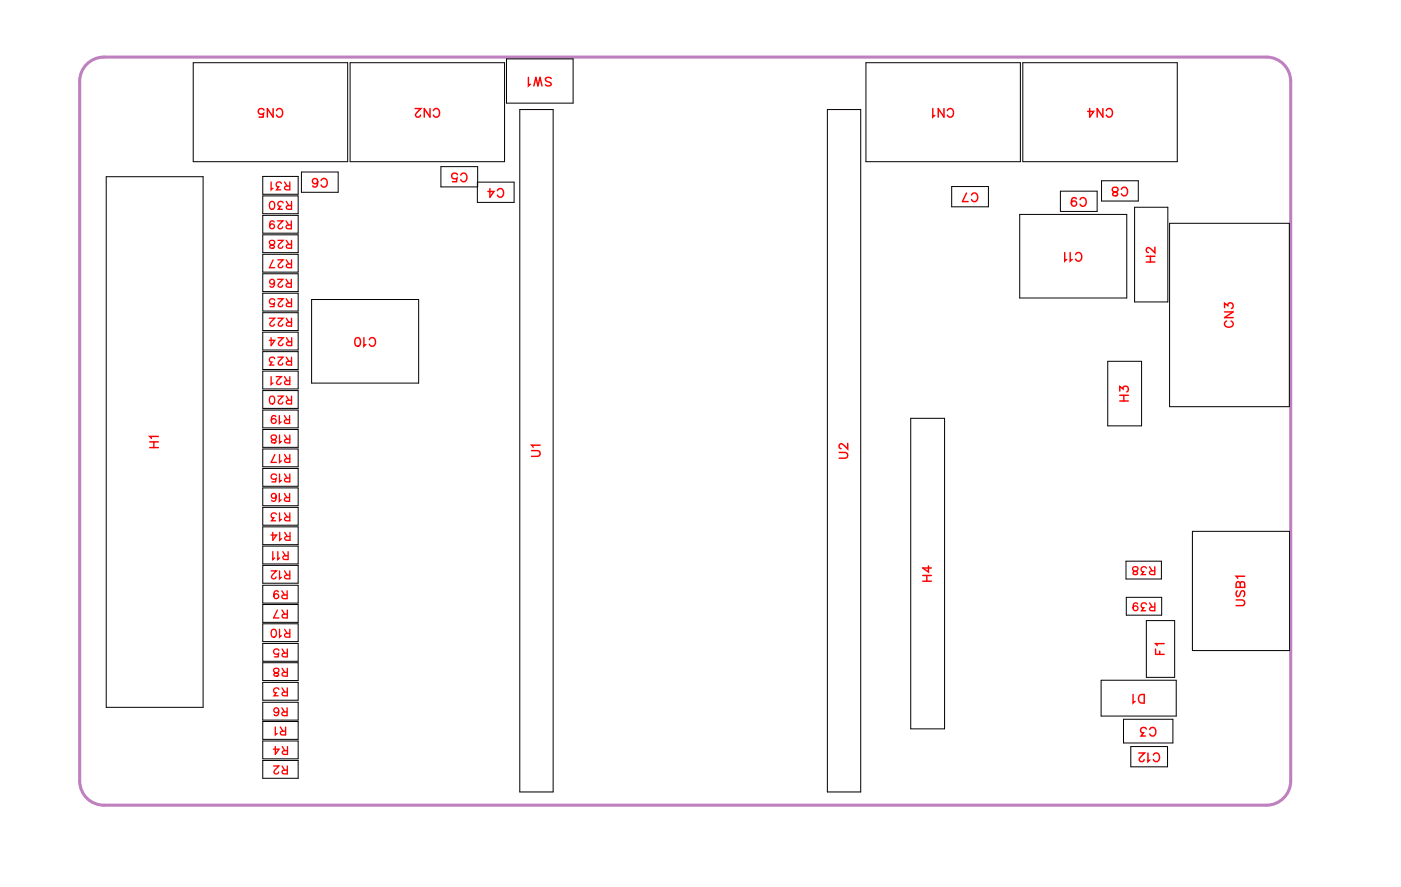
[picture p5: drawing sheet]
<svg xmlns="http://www.w3.org/2000/svg" width="116mm" height="73mm" viewBox="0 0 116 73" stroke-linecap="round" stroke-linejoin="round" font-family="sans-serif">
<path d="M7.2 5.3l.4-.3 .4-.2 .6-.1h96a2 2 0 0 1 2 2v57.8a2 2 0 0 1-2 2h-96a2 2 0 0 1-2-2v-57.8l.1-.5 .2-.5z" fill="none" stroke="#bf80bf" stroke-width=".25"/>
<g fill="none" stroke="#000" stroke-width=".08">
<path d="M8.8 14.6h8v43.8h-8zM16 5.2h12.7v8.2h-12.7zM21.7 14.6h2.9v1.4h-2.9zM21.7 16.2h2.9v1.5h-2.9zM21.7 17.8h2.9v1.5h-2.9zM21.7 19.4h2.9v1.5h-2.9zM24.9 14.2h3v1.7h-3zM28.9 5.2h12.8v8.2h-12.8zM36.4 13.8h3v1.6h-3zM39.4 15h3.1v1.7h-3.1zM41.8 4.9h5.5v3.6h-5.5zM42.9 9.1h2.8v56.3h-2.8z"/>
<path d="M68.3 9.1h2.8v56.3h-2.8zM71.5 5.2h12.8v8.2h-12.8zM78.6 15.4h3v1.7h-3zM84.2 17.7h8.8v6.9h-8.8zM84.5 5.2h12.7v8.2h-12.7zM87.6 15.8h3v1.7h-3zM91 14.9h3v1.7h-3zM93.7 17.1h2.7v7.8h-2.7zM96.6 18.4h9.9v15.2h-9.9zM21.7 21h2.9v1.5h-2.9zM21.7 22.6h2.9v1.5h-2.9zM21.7 24.2h2.9v1.5h-2.9z"/>
<path d="M21.7 25.8h2.9v1.5h-2.9zM21.7 27.4h2.9v1.5h-2.9zM21.7 29h2.9v1.5h-2.9zM21.7 30.7h2.9v1.4h-2.9zM21.7 32.3h2.9v1.4h-2.9zM21.7 33.9h2.9v1.4h-2.9zM21.7 35.5h2.9v1.5h-2.9zM21.7 37.1h2.9v1.5h-2.9zM21.7 38.7h2.9v1.5h-2.9zM25.7 24.7h8.9v6.9h-8.9zM75.2 34.6h2.8v25.6h-2.8zM91.5 29.8h2.8v5.4h-2.8z"/>
<path d="M21.7 40.3h2.9v1.5h-2.9zM21.7 41.9h2.9v1.5h-2.9zM21.7 43.5h2.9v1.5h-2.9zM21.7 45.1h2.9v1.5h-2.9zM21.7 46.7h2.9v1.5h-2.9zM21.7 48.3h2.9v1.5h-2.9zM21.7 49.9h2.9v1.5h-2.9zM21.7 51.5h2.9v1.5h-2.9zM21.7 53.2h2.9v1.4h-2.9zM21.7 54.7h2.9v1.5h-2.9zM21.7 56.4h2.9v1.4h-2.9zM21.7 58h2.9v1.5h-2.9z"/>
<path d="M21.7 59.6h2.9v1.5h-2.9zM90.9 56.2h6.2v3h-6.2zM92.8 59.4h4.1v2h-4.1zM93 46.4h2.9v1.4h-2.9zM93 49.3h2.9v1.5h-2.9zM94.7 51.3h2.3v4.7h-2.3zM98.5 43.9h8v9.8h-8zM21.7 61.2h2.9v1.5h-2.9zM21.7 62.8h2.9v1.5h-2.9zM93.4 61.7h3v1.6h-3z"/>
</g>
<g fill="none" stroke="#f00" stroke-width=".12">
<path d="M21.8 9.1a.25 .25 0 0 0-.4-.1 .25 .25 0 0 0 0 .4 .25 .25 0 0 0 .4 0l-.1 .3h-.3M22.6 9v.7l-.5-.7v.7M22.8 9.1a.26 .26 0 0 1 .3-.1 .26 .26 0 0 1 .2 .2v.2a.26 .26 0 0 1-.2 .3 .26 .26 0 0 1-.3-.2M26.2 15a.22 .22 0 0 1-.3 .2 .22 .22 0 0 1-.1-.4 .22 .22 0 0 1 .4 0v.2a.33 .33 0 0 1-.2 .5l-.2-.1M26.5 14.9a.26 .26 0 0 1 .3-.2 .26 .26 0 0 1 .2 .3v.2a.26 .26 0 0 1-.2 .3 .26 .26 0 0 1-.3-.2M34.3 9h.5l-.4 .3-.1 .2 .1 .2h.2l.1-.2M35.5 9v.7l-.5-.7v.7M35.8 9.1a.26 .26 0 0 1 .3-.1 .26 .26 0 0 1 .2 .2v.2a.26 .26 0 0 1-.2 .3 .26 .26 0 0 1-.3-.2M37.8 14.4a.25 .25 0 0 0-.4-.1 .25 .25 0 0 0 0 .4 .25 .25 0 0 0 .3 0v.3h-.3M38 14.5a.26 .26 0 0 1 .3-.2 .26 .26 0 0 1 .3 .3v.1a.26 .26 0 0 1-.3 .3 .26 .26 0 0 1-.3-.2M40.5 15.6v.7l.3-.5h-.5M41.1 15.7a.26 .26 0 0 1 .3-.1 .26 .26 0 0 1 .2 .2v.2a.26 .26 0 0 1-.2 .3 .26 .26 0 0 1-.3-.2"/>
<path d="M43.6 6.4v.7l.2-.1M44.1 7.1l.2-.7 .1 .7 .2-.7 .2 .7M45.5 6.5l-.2-.1-.3 .1 .1 .2 .4 .2-.2 .2-.3-.1M77 9v.7l.2-.2M77.9 9v.7l-.4-.7v.7M78.2 9.1a.26 .26 0 0 1 .3-.1 .26 .26 0 0 1 .2 .2v.2a.26 .26 0 0 1-.2 .3 .26 .26 0 0 1-.3-.2M79.8 15.9l-.3 .8h.4M80.2 16.1a.26 .26 0 0 1 .3-.2 .26 .26 0 0 1 .2 .3v.2a.26 .26 0 0 1-.2 .3 .26 .26 0 0 1-.3-.2M88.9 16.4h-.1a.35 .35 0 0 0-.4 .2 .35 .35 0 0 0 .3 .4 .22 .22 0 0 0 .2-.2 .22 .22 0 0 0-.2-.2 .22 .22 0 0 0-.2 .2M89.2 16.5a.26 .26 0 0 1 .3-.2 .26 .26 0 0 1 .2 .3v.2a.26 .26 0 0 1-.2 .2 .26 .26 0 0 1-.3-.1M90 9v.7l.3-.5h-.5M91.1 9v.7l-.5-.7v.7"/>
<path d="M91.4 9.1a.26 .26 0 0 1 .2-.1 .26 .26 0 0 1 .3 .2v.2a.26 .26 0 0 1-.2 .3 .26 .26 0 0 1-.3-.2M91.9 15.5h.1h.3v.3l-.4 .2v.1h.3v-.2l-.3-.1zM92.6 15.6a.26 .26 0 0 1 .3-.1 .26 .26 0 0 1 .2 .2v.2a.26 .26 0 0 1-.2 .3 .26 .26 0 0 1-.3-.2M12.4 37h.7M12.4 36.5h.7M12.7 36.5v.5M13.1 36.1h-.7l.1 .1M29.4 27.9h.1a.37 .37 0 0 1 .3 .3 .37 .37 0 0 1-.3 .4 .45 .45 0 0 1-.1-.7zM30 27.9v.7l.2-.1M30.5 28.1a.26 .26 0 0 1 .3-.2 .26 .26 0 0 1 .2 .3v.1a.26 .26 0 0 1-.2 .3 .26 .26 0 0 1-.3-.2M43.9 37.2h.5l.2 .2-.1 .3h-.6M44.6 36.8h-.7l.1 .1"/>
<path d="M69.3 37.4h.5l.2 .2-.1 .2-.6 .1M70 36.6v.5l-.3-.3-.3-.1-.1 .1v.1l.2 .2M87.9 20.9v.7l.2-.2M88.4 20.9v.7l.1-.2M88.8 21a.26 .26 0 0 1 .3-.1 .26 .26 0 0 1 .2 .2v.2a.26 .26 0 0 1-.2 .3 .26 .26 0 0 1-.3-.2M92.5 32.3v-.4l.2 .2a.24 .24 0 0 1 .4-.1 .24 .24 0 0 1-.1 .4M92.5 33.1h.7M92.5 32.7h.7M92.8 32.7v.4M94.7 21.6h.7M94.7 21.2h.7M95 21.2v.4"/>
<path d="M95.4 20.4v.5l-.4-.3-.2-.1-.1 .1v.1l.1 .2M101.1 25.4v-.4l.3 .3a.24 .24 0 0 1 .4-.2 .24 .24 0 0 1-.1 .4M101.1 25.8h.7l-.7 .4h.7M101.3 26.5a.26 .26 0 0 0-.2 .3 .26 .26 0 0 0 .3 .2h.2a.26 .26 0 0 0 .2-.2 .26 .26 0 0 0-.1-.3M76.2 48h.7M76.2 47.5h.7M76.5 47.5v.5M76.7 46.8v.5l-.5-.4h.7M93.6 57.4v.7l.1-.2M94.1 57.5l.4-.1v.7l-.4-.1-.1-.2zM95.4 53.6v.5h.7M95.8 53.8v.3"/>
<path d="M96.1 53.2h-.7l.2 .1M102.1 49.6h.5l.2 .2-.1 .2h-.6M102.2 48.8l-.1 .2 .1 .3 .1-.1 .2-.4h.2l.1 .2-.1 .3M102.4 48.2l-.1-.1h-.2v.4h.7v-.3l-.2-.1h-.2v.4M102.8 47.6h-.7l.1 .2M94 62.2h.5l-.3 .3-.1 .3 .1 .1h.1l.2-.2M94.7 60.2a.25 .25 0 0 0-.5 0 .24 .24 0 0 0 .2 .3l-.2 .3h.4M94.8 62.2v.7l.2-.1M94.9 60.3a.26 .26 0 0 1 .3-.2 .26 .26 0 0 1 .2 .3v.1a.26 .26 0 0 1-.2 .3 .26 .26 0 0 1-.3-.2M95.2 62.4a.26 .26 0 0 1 .3-.2 .26 .26 0 0 1 .2 .3v.1a.26 .26 0 0 1-.2 .3 .26 .26 0 0 1-.3-.2"/>
</g>
<g fill="none" stroke="#f00" stroke-width=".11">
<path d="M22.3 19.9h.1h.3v.2l-.4 .3v.1h.3v-.2l-.3-.2zM22.3 16.7a.32 .32 0 0 1 .4 .2 .32 .32 0 0 1-.2 .4l-.2-.1-.1-.3zM22.4 15v.7l.1-.1M22.6 18.3a.32 .32 0 0 0-.4 .2 .32 .32 0 0 0 .2 .4 .2 .2 0 0 0 .3-.2 .2 .2 0 0 0-.2-.2 .2 .2 0 0 0-.2 .2M22.9 18.2h.5l-.4 .6 .2 .1 .1-.2M22.9 19.9h.5l-.4 .5 .2 .1 .1-.1M23.2 15.2a.22 .22 0 0 0-.3-.1 .22 .22 0 0 0 .1 .3l-.2 .3h.4M23.4 16.8a.22 .22 0 0 0-.4-.1 .22 .22 0 0 0 .2 .3l-.2 .3h.3M23.5 15l.2 .4M23.6 18.2l.2 .4M23.6 19.9l.3 .3M23.6 16.6l.3 .4"/>
<path d="M23.9 15v.7l-.4-.1 .1-.2h.3M24.1 18.2v.7l-.4-.1v-.2h.4M24.1 19.9v.6l-.4-.1v-.2h.4M24.1 16.6v.7l-.4-.1v-.2h.4M22.2 26.3h.5l-.4 .5 .2 .1 .2-.1M22.3 32.8a.32 .32 0 0 1 .4 .2 .32 .32 0 0 1-.2 .4l-.2-.2-.1-.2zM22.4 27.9v.6l.3-.4h-.5M22.4 31.1v.7l.1-.2M22.4 36h.4v.2l-.4 .2v.2h.4v-.2l-.4-.2zM22.6 21.5l-.4 .6h.5M22.7 23.3a.2 .2 0 0 1-.3 .2 .21 .21 0 0 1-.1-.4 .2 .2 0 0 1 .3 .1l.1 .1a.31 .31 0 0 1-.3 .4l-.1-.1M22.7 29.6a.22 .22 0 0 0-.4 0 .22 .22 0 0 0 .2 .3l-.2 .3h.3"/>
<path d="M22.7 24.8a.23 .23 0 0 0-.4-.1 .23 .23 0 0 0 0 .4 .23 .23 0 0 0 .4 0l-.1 .2h-.3M22.7 37.5l-.3 .7h.4M22.8 34.4h-.1a.32 .32 0 0 0-.3 .2 .32 .32 0 0 0 .2 .4 .2 .2 0 0 0 .2-.2 .2 .2 0 0 0-.2-.2 .2 .2 0 0 0-.2 .2M22.8 31.1h.4l-.4 .5 .3 .2 .1-.2M22.8 39.3a.23 .23 0 0 0-.3-.1 .23 .23 0 0 0-.1 .3 .23 .23 0 0 0 .4 0v.3h-.4M22.9 23.1h.5l-.4 .5 .2 .1 .1-.1M22.9 32.7h.5l-.4 .5 .2 .2 .1-.2M22.9 26.3h.5l-.4 .5 .2 .1 .1-.1M22.9 29.5h.5l-.4 .5 .2 .2 .1-.2M22.9 24.7h.5l-.4 .5 .2 .1 .1-.1M22.9 21.5h.5l-.4 .5 .2 .1 .1-.1M23 27.9h.4l-.4 .5 .2 .1 .2-.1"/>
<path d="M23.1 34.3v.7l.1-.1M23.1 39.2v.6l.1-.1M23.1 37.5v.7l.1-.1M23.1 35.9v.7l.1-.1M23.5 34.3l.2 .4M23.5 39.2l.2 .3M23.5 37.5l.2 .4M23.5 35.9l.2 .4M23.5 31.1l.2 .4M23.6 23.1l.2 .3M23.6 32.7l.3 .4M23.6 26.3l.3 .3"/>
<path d="M23.6 29.5l.3 .3M23.6 24.7l.3 .3M23.6 21.5l.3 .3M23.7 27.9l.2 .3M23.9 34.3v.7l-.4-.1v-.2h.4M23.9 39.2v.6l-.4-.1 .1-.2h.3M23.9 37.5v.7l-.4-.1 .1-.2h.3M23.9 35.9v.7l-.4-.1 .1-.2h.3M23.9 31.1v.7l-.4-.1 .1-.2h.3M24.1 23.1v.6h-.4v-.3h.4M24.1 32.7v.7l-.4-.1v-.2h.4M24.1 26.3v.6h-.4v-.2l.4-.1"/>
<path d="M24.1 29.5v.7l-.4-.1v-.2l.4-.1M24.1 24.7v.6h-.4v-.2l.4-.1M24.1 21.5v.6h-.4v-.3h.4M24.1 27.9v.6h-.4v-.2l.4-.1M22.4 47.2h.4l-.4 .5 .3 .1 .1-.1M22.5 52a.32 .32 0 0 1 .4 .3 .32 .32 0 0 1-.3 .3l-.2-.1v-.2zM22.5 44v.6l.3-.4h-.4M22.5 45.6v.6l.2-.1M22.6 55.3l.2-.1 .2 .1v.2l-.4 .2 .1 .1h.3v-.2l-.4-.1zM22.8 41a.2 .2 0 0 1-.3 .2 .21 .21 0 0 1-.1-.4 .21 .21 0 0 1 .4 .1v.1a.31 .31 0 0 1-.2 .4l-.2-.1M22.8 42.5a.22 .22 0 0 0-.4-.1 .22 .22 0 0 0 .2 .4l-.2 .2h.4M22.9 50.4l-.3 .6h.4"/>
<path d="M22.9 45.6v.6l.2-.1M23 48.9v-.1a.32 .32 0 0 0-.4 .3 .32 .32 0 0 0 .2 .4 .2 .2 0 0 0 .2-.2 .2 .2 0 0 0-.2-.2 .2 .2 0 0 0-.2 .1M23 58.7a.2 .2 0 0 1-.3 .2 .2 .2 0 0 1 0-.4 .2 .2 0 0 1 .3 .1v.1a.31 .31 0 0 1-.2 .4l-.2-.1M23 57a.22 .22 0 0 0-.3-.1 .22 .22 0 0 0 .1 .3l-.2 .3h.4M23 53.7a.23 .23 0 0 0-.3-.1 .23 .23 0 0 0 0 .4 .23 .23 0 0 0 .3 0v.3h-.3M23.1 40.8v.6l.1-.1M23.1 52v.6l.1-.1M23.1 47.2v.6l.1-.1M23.1 42.4v.6l.1-.1M23.1 44v.6l.2-.1M23.3 58.5l.2 .3M23.3 48.8l.2 .3"/>
<path d="M23.3 56.8l.2 .4M23.3 53.6l.2 .4M23.3 50.4l.2 .3M23.3 55.2l.2 .3M23.4 45.6l.2 .3M23.5 40.8l.2 .3M23.5 52l.2 .3M23.5 47.2l.2 .3M23.5 42.4l.2 .3M23.5 44l.2 .3M23.7 58.5v.6h-.4v-.3h.4M23.7 48.8v.7l-.4-.1v-.2l.4-.1"/>
<path d="M23.7 56.8v.7l-.4-.1 .1-.2h.3M23.7 53.6v.7l-.4-.1 .1-.2h.3M23.7 50.4v.6h-.4l.1-.2 .3-.1M23.7 55.2v.7l-.4-.1 .1-.2 .3-.1M23.8 45.6v.6h-.4v-.3h.4M23.9 40.8v.6h-.4v-.3h.4M23.9 52v.6h-.4l.1-.2 .3-.1M23.9 47.2v.6h-.4l.1-.3h.3M23.9 42.4v.6h-.4l.1-.3h.3M23.9 44v.6h-.4l.1-.2 .3-.1M93.6 46.8l.3 .1v.2l-.3 .2v.1h.3v-.1l-.3-.2zM93.9 49.9v-.1a.32 .32 0 0 0-.4 .3 .32 .32 0 0 0 .3 .4 .2 .2 0 0 0 .2-.2 .2 .2 0 0 0-.2-.2 .2 .2 0 0 0-.2 .1"/>
<path d="M94.7 46.9a.22 .22 0 0 0-.4 0 .22 .22 0 0 0 .1 .3l-.1 .3h.3M94.7 49.9a.22 .22 0 0 0-.4 0 .22 .22 0 0 0 .1 .3l-.1 .3h.3M94.9 46.8l.2 .4M94.9 49.8l.2 .3M95.4 46.8v.7l-.5-.1 .1-.2h.4M95.4 49.8v.7l-.4-.1v-.2l.4-.1M22.6 63.3h.4l-.4 .5 .3 .1 .1-.1M22.7 61.7v.6l.3-.4h-.4M22.7 60.1v.6l.2-.1M23.1 60.1l.3 .3M23.3 63.3l.2 .3M23.3 61.7l.2 .3"/>
<path d="M23.6 60.1v.6h-.4v-.3h.4M23.7 63.3v.6h-.4l.1-.2 .3-.1M23.7 61.7v.6h-.4l.1-.3h.3"/>
</g>
<g font-size="1.2" fill="#fff">
<text x="23.4" y="8.7" transform="rotate(180 23.4 8.7)">CN5</text>
<text x="36.4" y="8.7" transform="rotate(180 36.4 8.7)">CN2</text>
<text x="45.6" y="6.1" transform="rotate(180 45.6 6.1)">SW1</text>
<text x="78.8" y="8.7" transform="rotate(180 78.8 8.7)">CN1</text>
<text x="91.9" y="8.7" transform="rotate(180 91.9 8.7)">CN4</text>
<text x="27.1" y="14.4" transform="rotate(180 27.1 14.4)">C6</text>
<text x="38.6" y="14" transform="rotate(180 38.6 14)">C5</text>
<text x="41.6" y="15.3" transform="rotate(180 41.6 15.3)">C4</text>
<text x="80.8" y="15.6" transform="rotate(180 80.8 15.6)">C7</text>
<text x="89.8" y="16" transform="rotate(180 89.8 16)">C9</text>
<text x="93.2" y="15.2" transform="rotate(180 93.2 15.2)">C8</text>
<text x="89.4" y="20.6" transform="rotate(180 89.4 20.6)">C11</text>
<text x="95.7" y="21.7" transform="rotate(-90 95.7 21.7)">H2</text>
<text x="31.1" y="27.6" transform="rotate(180 31.1 27.6)">C10</text>
<text x="102.1" y="27.1" transform="rotate(-90 102.1 27.1)">CN3</text>
<text x="93.5" y="33.2" transform="rotate(-90 93.5 33.2)">H3</text>
<text x="13.4" y="37" transform="rotate(-90 13.4 37)">H1</text>
<text x="44.9" y="37.8" transform="rotate(-90 44.9 37.8)">U1</text>
<text x="70.3" y="37.9" transform="rotate(-90 70.3 37.9)">U2</text>
<text x="77.2" y="48.1" transform="rotate(-90 77.2 48.1)">H4</text>
<text x="103.1" y="50.1" transform="rotate(-90 103.1 50.1)">USB1</text>
<text x="94.5" y="57.1" transform="rotate(180 94.5 57.1)">D1</text>
<text x="95.5" y="59.8" transform="rotate(180 95.5 59.8)">C3</text>
<text x="96.4" y="54.1" transform="rotate(-90 96.4 54.1)">F1</text>
<text x="95.8" y="61.9" transform="rotate(180 95.8 61.9)">C12</text>
</g>
<g font-size="1.1" fill="#fff">
<text x="24" y="14.8" transform="rotate(180 24 14.8)">R31</text>
<text x="24.1" y="18" transform="rotate(180 24.1 18)">R29</text>
<text x="24.1" y="16.4" transform="rotate(180 24.1 16.4)">R30</text>
<text x="24.1" y="22.8" transform="rotate(180 24.1 22.8)">R26</text>
<text x="24.1" y="21.2" transform="rotate(180 24.1 21.2)">R27</text>
<text x="24.1" y="19.6" transform="rotate(180 24.1 19.6)">R28</text>
<text x="24.1" y="26" transform="rotate(180 24.1 26)">R22</text>
<text x="24.1" y="29.2" transform="rotate(180 24.1 29.2)">R23</text>
<text x="24.1" y="24.4" transform="rotate(180 24.1 24.4)">R25</text>
<text x="24.1" y="27.6" transform="rotate(180 24.1 27.6)">R24</text>
<text x="24" y="34.1" transform="rotate(180 24 34.1)">R19</text>
<text x="24" y="35.7" transform="rotate(180 24 35.7)">R18</text>
<text x="24" y="30.8" transform="rotate(180 24 30.8)">R21</text>
<text x="24.1" y="32.4" transform="rotate(180 24.1 32.4)">R20</text>
<text x="24" y="40.5" transform="rotate(180 24 40.5)">R16</text>
<text x="24" y="38.9" transform="rotate(180 24 38.9)">R15</text>
<text x="24" y="37.3" transform="rotate(180 24 37.3)">R17</text>
<text x="23.8" y="45.3" transform="rotate(180 23.8 45.3)">R11</text>
<text x="24" y="42.1" transform="rotate(180 24 42.1)">R13</text>
<text x="24" y="46.9" transform="rotate(180 24 46.9)">R12</text>
<text x="24" y="43.7" transform="rotate(180 24 43.7)">R14</text>
<text x="95.4" y="46.5" transform="rotate(180 95.4 46.5)">R38</text>
<text x="23.8" y="48.5" transform="rotate(180 23.8 48.5)">R9</text>
<text x="23.8" y="53.3" transform="rotate(180 23.8 53.3)">R5</text>
<text x="23.8" y="50.1" transform="rotate(180 23.8 50.1)">R7</text>
<text x="24" y="51.7" transform="rotate(180 24 51.7)">R10</text>
<text x="95.4" y="49.5" transform="rotate(180 95.4 49.5)">R39</text>
<text x="23.6" y="59.8" transform="rotate(180 23.6 59.8)">R1</text>
<text x="23.8" y="58.2" transform="rotate(180 23.8 58.2)">R6</text>
<text x="23.8" y="56.6" transform="rotate(180 23.8 56.6)">R3</text>
<text x="23.8" y="54.9" transform="rotate(180 23.8 54.9)">R8</text>
<text x="23.8" y="63" transform="rotate(180 23.8 63)">R2</text>
<text x="23.8" y="61.4" transform="rotate(180 23.8 61.4)">R4</text>
</g>
</svg>
